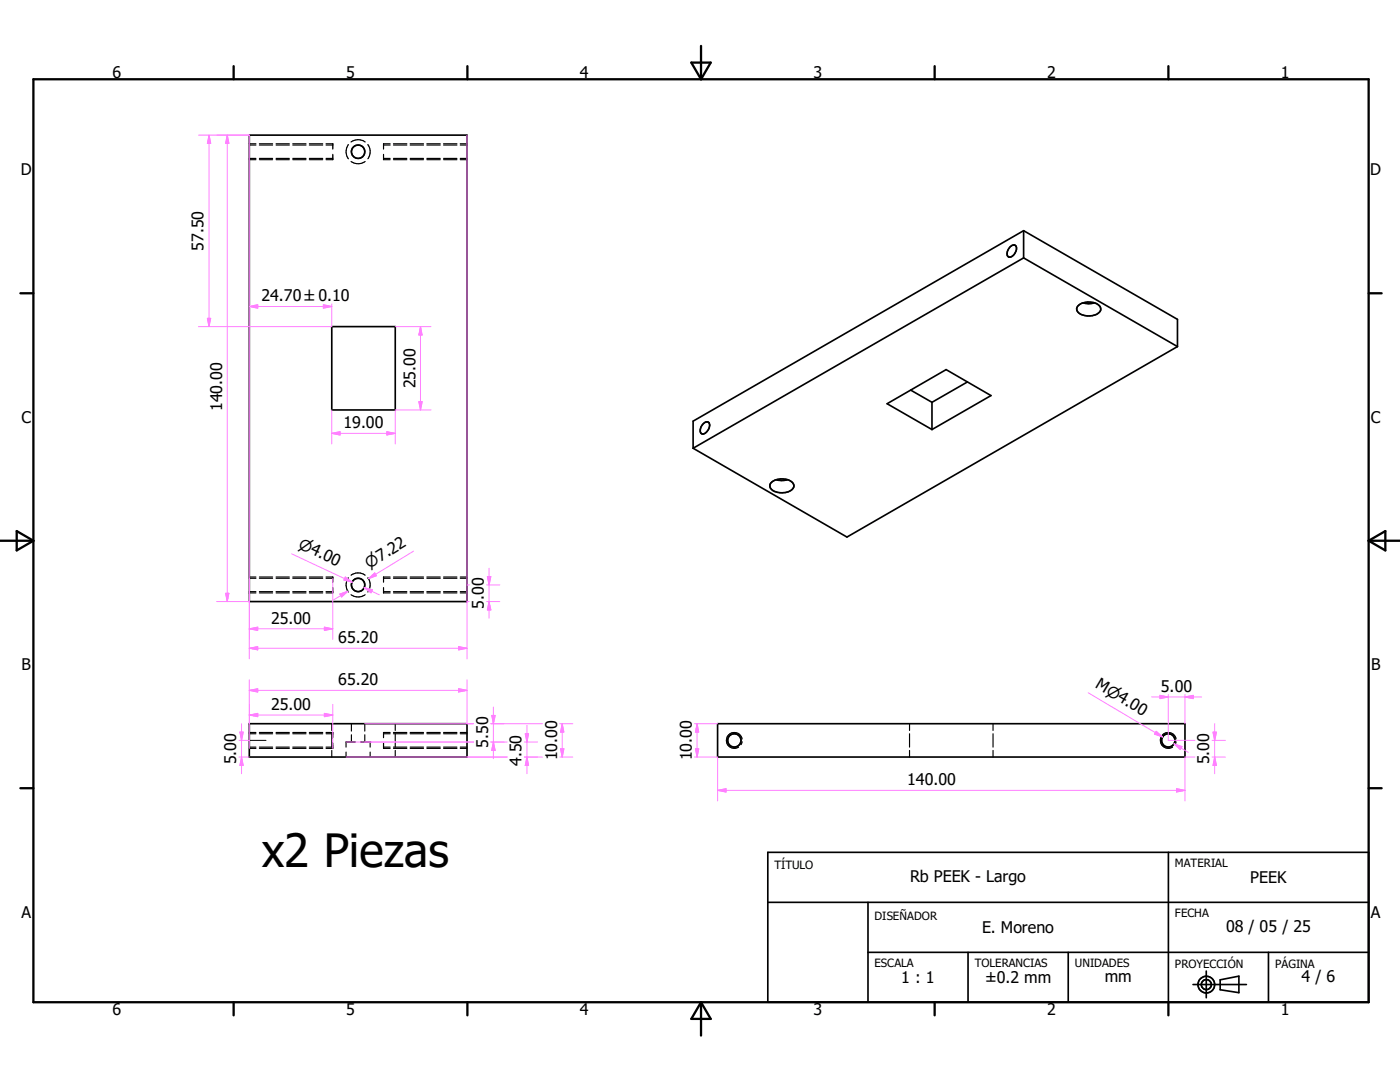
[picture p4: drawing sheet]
<svg xmlns="http://www.w3.org/2000/svg" width="279mm" height="216mm" viewBox="0 0 279 216" stroke-linecap="round" stroke-linejoin="round" font-family="sans-serif">
<g fill="none" stroke="#000" stroke-width=".23">
<path d="M49.8 28.9h1.3M49.8 31.6h1.3M49.8 28.7h1.3M49.8 31.9h1.3M51.8 28.9h2.6M51.8 31.6h2.6M51.8 28.7h2.6M51.8 31.9h2.6M55.1 28.9h2.6M55.1 31.6h2.6M55.1 28.7h2.6M55.1 31.9h2.6"/>
<path d="M58.4 28.9h2.7M58.4 31.6h2.7M58.4 28.7h2.7M58.4 31.9h2.7M61.7 28.9h2.7M61.7 31.6h2.7M61.7 28.7h2.7M61.7 31.9h2.7M65.1 28.7h1.3v1.1M65.1 28.9h1.3M65.1 31.6h1.3M66.4 30.8v1.1h-1.3"/>
<path d="M69.5 28.9a2.35 2.35 0 0 0 0 2.8M69.5 28.9h.1M70.1 32.2a2.41 2.41 0 0 0 2.8 0M70.1 28.3a2.39 2.39 0 0 1 2.8 0M73.4 28.9a2.35 2.35 0 0 1 0 2.8M76.5 30.8v1.1h1.4M76.5 28.9h1.4M76.5 31.6h1.4M77.9 28.7h-1.4v1.1M78.5 28.9h2.7M78.5 31.6h2.7M78.5 28.7h2.7"/>
<path d="M78.5 31.9h2.7M81.9 28.9h2.6M81.9 31.6h2.6M81.9 28.7h2.6M81.9 31.9h2.6M85.2 28.9h2.7M85.2 31.6h2.7M85.2 28.7h2.7M85.2 31.9h2.7M88.5 28.9h2.7M88.5 31.6h2.7M88.5 28.7h2.7"/>
<path d="M88.5 31.9h2.7M91.9 28.9h1.3M91.9 31.6h1.3M91.9 28.7h1.3M91.9 31.9h1.3M49.8 115.4h1.3M49.8 118.1h1.3M49.8 115.1h1.3M49.8 118.3h1.3M51.8 115.4h2.6M51.8 118.1h2.6M51.8 115.1h2.6"/>
<path d="M51.8 118.3h2.6M55.1 115.4h2.6M55.1 118.1h2.6M55.1 115.1h2.6M55.1 118.3h2.6M58.4 115.4h2.7M58.4 118.1h2.7M58.4 115.1h2.7M58.4 118.3h2.7M61.7 115.4h2.7M61.7 118.1h2.7M61.7 115.1h2.7"/>
<path d="M61.7 118.3h2.7M65.1 115.1h1.3v1.1M65.1 115.4h1.3M65.1 118.1h1.3M66.4 117.2v1.1h-1.3M69.5 115.3a2.41 2.41 0 0 0 0 2.8M70.1 118.7a2.41 2.41 0 0 0 2.8 0M70.1 114.8a2.4 2.4 0 0 1 2.8 0M73.4 115.3a2.35 2.35 0 0 1 0 2.8M76.5 117.2v1.1h1.4M76.5 115.4h1.4M76.5 118.1h1.4"/>
<path d="M77.9 115.1h-1.4v1.1M78.5 115.4h2.7M78.5 118.1h2.7M78.5 115.1h2.7M78.5 118.3h2.7M81.9 115.4h2.6M81.9 118.1h2.6M81.9 115.1h2.6M81.9 118.3h2.6M85.2 115.4h2.7M85.2 118.1h2.7M85.2 115.1h2.7"/>
<path d="M85.2 118.3h2.7M88.5 115.4h2.7M88.5 118.1h2.7M88.5 115.1h2.7M88.5 118.3h2.7M91.9 115.4h1.3M91.9 118.1h1.3M91.9 115.1h1.3M91.9 118.3h1.3M49.8 146.4h1.3M49.8 149.1h1.3M49.8 146.2h1.3"/>
<path d="M49.8 149.3h1.3M51.8 146.4h2.6M51.8 149.1h2.6M51.8 146.2h2.6M51.8 149.3h2.6M55.1 146.4h2.6M55.1 149.1h2.6M55.1 146.2h2.6M55.1 149.3h2.6M58.4 146.4h2.7M58.4 149.1h2.7M58.4 146.2h2.7"/>
<path d="M58.4 149.3h2.7M61.7 146.4h2.7M61.7 149.1h2.7M61.7 146.2h2.7M61.7 149.3h2.7M65.1 146.4h1.3M65.1 149.1h1.3M65.1 146.2h1.3v1M66.2 144.4v1.4M66.2 146.4v2.7M66.2 149.7v1.4M66.4 148.3v1h-1.3"/>
<path d="M69.1 150.1v1M70.1 144.4v1.5M70.1 146.6v1.5M71 148.1h-1.9v1M72 148.1h1.9M72.8 144.4v1.5M72.8 146.6v1.5M73.9 148.1h.1M73.9 148.1v1M73.9 150.1v1M76.5 146.4h1.4M76.5 149.1h1.4"/>
<path d="M76.5 148.3v1h1.4M77.9 146.2h-1.4v1M78.5 146.4h2.7M78.5 149.1h2.7M78.5 146.2h2.7M78.5 149.3h2.7M78.9 144.4v1.4M78.9 146.4v2.7M78.9 149.7v1.4M81.9 146.4h2.6M81.9 149.1h2.6M81.9 146.2h2.6"/>
<path d="M81.9 149.3h2.6M85.2 146.4h2.7M85.2 149.1h2.7M85.2 146.2h2.7M85.2 149.3h2.7M88.5 146.4h2.7M88.5 149.1h2.7M88.5 146.2h2.7M88.5 149.3h2.7M91.9 146.4h1.3M91.9 149.1h1.3M91.9 146.2h1.3"/>
<path d="M91.9 149.3h1.3M148.1 147.5a1.59 1.59 0 0 0-2-1.3 1.59 1.59 0 0 0-1 2.2 1.59 1.59 0 0 0 2.3 .7M148.1 148l-.2 .6M181.5 144.4v1.4M181.5 146.4v2.7M181.5 149.7v1.4M198.2 144.4v1.4M198.2 146.4v2.7M198.2 149.7v1.4M234.7 147.5a1.58 1.58 0 0 0-2-1.3 1.58 1.58 0 0 0-1 2.2 1.58 1.58 0 0 0 2.3 .7M234.7 148l-.2 .6"/>
</g>
<g fill="none" stroke="#000" stroke-width=".33">
<path d="M49.8 27h43.4v93h-43.4zM201.6 49.3a.71 .71 0 0 1 1-.3 .71 .71 0 0 1 .2 1 1.38 1.38 0 0 1-1.6 1.2 1.52 1.52 0 0 1 .4-1.9zM204.3 46l-66 38v5.4M204.3 51.5l-66 37.9M204.3 46v5.5M204.3 46l30.7 17.7v5.5M204.3 51.5l30.7 17.7M66.2 65.2h12.7v16.6h-12.7zM181.7 77.8l4.3 2.5M193.1 76.2l-7.1 4.1M215.2 60.9a3.3 3.3 0 0 1 4.4 .4 1.3 1.3 0 0 1-1.3 1.6 2.99 2.99 0 0 1-3.4-1v-.5zM216.1 60.4a3.7 3.7 0 0 0 2.3 0"/>
<path d="M235 69.2l-66 38-30.7-17.8M140.4 84.5a.7 .7 0 0 1 .9-.3 .7 .7 0 0 1 .3 1.1 1.39 1.39 0 0 1-1.6 1.2 1.61 1.61 0 0 1 .4-2zM153.8 96.4a3.2 3.2 0 0 1 4.5 .2 1.3 1.3 0 0 1-1.3 1.6 2.66 2.66 0 0 1-3.4-1.1zM154.9 95.7l1.1 .2 1.2-.2M177 80.6l11.8-6.8 9 5.1-11.8 6.8zM186 80.3v5.4M49.8 144.4h43.4v6.7h-43.4zM143.2 144.4h93.3v6.7h-93.3zM153.2 170.1h119.9v29.9h-119.9zM233.2 170.1v29.9M153.2 180.1h119.9M173.2 190h99.9"/>
<path d="M173.2 180.1v19.9M193.2 190v10M213.2 190v10M238.1 196.5h10.6M240.7 193.8v5.3M243.5 195.5l3.7-.7v3.3l-3.7-.6zM253.1 190v10"/>
<circle cx="71.5" cy="30.3" r="1.33"/>
<circle cx="71.5" cy="116.7" r="1.33"/>
<circle cx="146.6" cy="147.7" r="1.33"/>
<circle cx="233.1" cy="147.7" r="1.33"/>
<circle cx="240.7" cy="196.5" r="1.66"/>
<circle cx="240.8" cy="196.5" r=".99"/>
</g>
<g fill="none" stroke="#000" stroke-width=".46">
<path d="M6.7 15.8h266.4v184.2h-266.4zM46.6 13.2v2.6M93.3 13.2v2.6M138 12.5h3.8l-1.9 3.3zM139.9 9.2v6.6M186.5 13.2v2.6M233.2 13.2v2.6M4.1 58.5h2.6M273.1 58.5h2.6M0 107.9h6.7M3.3 106l3.4 1.9-3.4 1.9zM273.1 107.9h6.3"/>
<path d="M273.1 107.9l3.4-1.9v3.8zM4.1 157.3h2.6M273.1 157.3h2.6M46.6 200v2.6M93.3 200v2.6M139.9 200v6.6M139.9 200l1.9 3.3h-3.8zM186.5 200v2.6M233.2 200v2.6"/>
</g>
<path d="M93.2 116.7v3.3M49.8 147.7h3.3" fill="none" stroke="#000" stroke-width=".2"/>
<g fill="none" stroke="#ff80ff" stroke-width=".2">
<path d="M39.6 27h10.2v104.5M41.7 27l.3 1.6h-.6zM41.7 27v38.2M45.4 27v93M45.4 27l.3 1.6h-.7zM93.2 27v104.5M41.4 63.5h.6l-.3 1.7zM49.8 61.2l1.6-.4v.7zM49.8 61.2h16.4M64.5 60.8l1.7 .4-1.7 .3zM66.2 60.7v4.5h-26.6M78.9 65.2h7.1"/>
<path d="M83.9 65.2v16.6M83.9 65.2l.3 1.6h-.6zM66.2 86.5h12.7M66.2 86.5l1.7-.4v.7zM66.2 81.8v6.8M77.2 86.1l1.7 .4-1.7 .3zM83.6 80.2h.6l-.3 1.6zM86 81.8h-7.1v6.8M45 118.4h.7l-.3 1.6zM58.2 110.5l12.1 5.7M66.4 115.4v12.2M67.8 118.5l1.6-.5-1.2 1.1z"/>
<path d="M68.8 115.4l1.5 .8M68.9 115.1l1.4 1.1-1.7-.5zM69.4 118l-2.8 1.7M72.7 117.3l3 1.4M72.7 117.3l1.6 .4-.3 .6zM73.5 115.5l1.3-1.2 .3 .6zM74.9 114.6l-1.4 .9M82.5 110l-9 5.5M93.2 116.7h.5M97.1 116.7h2.6M97.3 115.1h.7l-.4 1.6zM97.6 113.4v10"/>
<path d="M43.2 120h6.6M49.8 129.4h43.4M49.8 129.4l1.6-.4v.7zM49.8 125.5l1.6-.4v.7zM49.8 137.8l1.6-.4v.7zM49.8 135.6v13.7M49.8 137.8h43.4M49.8 125.5h16.6M64.7 125.1l1.7 .4-1.7 .3zM91.5 129l1.7 .4-1.7 .3zM91.5 137.4l1.7 .4-1.7 .3zM93.2 135.6v8.8"/>
<path d="M93.2 120h.5M97.1 120h2.6M97.6 120l.4 1.7h-.7zM217.2 138.2l14.8 8.8M229.8 139.1h10M231.5 138.7l1.7 .4-1.7 .3zM233.2 138.6v9.1h5.3M236.5 139.1l1.6-.4v.7zM236.5 138.6v5.8M47.7 151.1h2.1M47.7 147.7h2.1M47.9 146.1h.6l-.3 1.6z"/>
<path d="M48.2 151.1l.3 1.6h-.6zM48.2 144.4v10M49.8 142.7l1.6-.3v.6zM49.8 142.7h16.6M64.7 142.4l1.7 .3-1.7 .3zM66.4 140.5v8.8M69.1 148.1h25.4M69.1 151.1h32.1M72.8 144.4h21.7M98 144.4h10.3M98 148.1h3.2M98.1 142.8h.7l-.3 1.6z"/>
<path d="M98.5 141.1v10.3M98.5 148.1l.3 1.6h-.7zM104.6 148.1h2.7M104.6 151.1h3.7M104.8 146.4h.7l-.3 1.7zM105.2 144.7v9.7M105.2 151.1l.3 1.6h-.7zM111.7 144.4h2.6M111.7 151.1h2.6M111.9 149.4h.6l-.3 1.7zM112.2 144.4l.3 1.7h-.6zM112.2 144.4v6.7"/>
<path d="M138.6 144.4h4.6M138.6 151.1h4.6v8.7M138.8 149.4h.6l-.3 1.7zM139.1 144.4l.3 1.7h-.6zM139.1 144.4v6.7M143.2 157.7h93.3M143.2 157.7l1.7-.3v.6zM230.6 146.2l1.4 .8M230.7 145.9l1.3 1.1-1.6-.5zM234.3 148.4l2.8 1.7M234.3 148.4l1.6 .6-.4 .6zM234.8 157.4l1.7 .3-1.7 .3z"/>
<path d="M238.5 151.1h-2v8.7M241.9 151.1h2.7M241.9 147.7h2.7M242.1 146.1h.7l-.4 1.6zM242.4 151.1l.4 1.6h-.7zM242.4 144.4v10"/>
</g>
<g fill="#ff80ff" stroke="#ff80ff" stroke-width=".2">
<path d="M49.8 129.4l1.6-.4v.7z"/>
<path d="M91.5 129l1.7 .4-1.7 .3z"/>
<path d="M45 118.4h.7l-.3 1.6z"/>
<path d="M45.4 27l.3 1.6h-.7z"/>
<path d="M49.8 142.7l1.6-.3v.6z"/>
<path d="M64.7 142.4l1.7 .3-1.7 .3z"/>
<path d="M91.5 137.4l1.7 .4-1.7 .3z"/>
<path d="M49.8 137.8l1.6-.4v.7z"/>
<path d="M98.5 148.1l.3 1.6h-.7z"/>
<path d="M98.1 142.8h.7l-.3 1.6z"/>
<path d="M105.2 151.1l.3 1.6h-.7z"/>
<path d="M104.8 146.4h.7l-.3 1.7z"/>
<path d="M47.9 146.1h.6l-.3 1.6z"/>
<path d="M48.2 151.1l.3 1.6h-.6z"/>
<path d="M230.7 145.9l1.3 1.1-1.6-.5z"/>
<path d="M234.3 148.4l1.6 .6-.4 .6z"/>
<path d="M236.5 139.1l1.6-.4v.7z"/>
<path d="M231.5 138.7l1.7 .4-1.7 .3z"/>
<path d="M242.4 151.1l.4 1.6h-.7z"/>
<path d="M242.1 146.1h.7l-.4 1.6z"/>
<path d="M112.2 144.4l.3 1.7h-.6z"/>
<path d="M111.9 149.4h.6l-.3 1.7z"/>
<path d="M139.1 144.4l.3 1.7h-.6z"/>
<path d="M138.8 149.4h.6l-.3 1.7z"/>
<path d="M143.2 157.7l1.7-.3v.6z"/>
<path d="M234.8 157.4l1.7 .3-1.7 .3z"/>
<path d="M49.8 125.5l1.6-.4v.7z"/>
<path d="M64.7 125.1l1.7 .4-1.7 .3z"/>
<path d="M73.5 115.5l1.3-1.2 .3 .6z"/>
<path d="M67.8 118.5l1.6-.5-1.2 1.1z"/>
<path d="M68.9 115.1l1.4 1.1-1.7-.5z"/>
<path d="M72.7 117.3l1.6 .4-.3 .6z"/>
<path d="M97.6 120l.4 1.7h-.7z"/>
<path d="M97.3 115.1h.7l-.4 1.6z"/>
<path d="M83.9 65.2l.3 1.6h-.6z"/>
<path d="M83.6 80.2h.6l-.3 1.6z"/>
<path d="M77.2 86.1l1.7 .4-1.7 .3z"/>
<path d="M66.2 86.5l1.7-.4v.7z"/>
<path d="M64.5 60.8l1.7 .4-1.7 .3z"/>
<path d="M49.8 61.2l1.6-.4v.7z"/>
<path d="M41.4 63.5h.6l-.3 1.7z"/>
<path d="M41.7 27l.3 1.6h-.6z"/>
</g>
<text font-size="9.1" x="52.2" y="173">x2 Piezas</text>
<g font-size="3.2">
<text x="22.5" y="15.6">6</text>
<text x="69.1" y="15.6">5</text>
<text x="115.7" y="15.6">4</text>
<text x="162.3" y="15.6">3</text>
<text x="209" y="15.6">2</text>
<text x="255.6" y="15.6">1</text>
<text x="4.1" y="35">D</text>
<text x="273.5" y="35">D</text>
<text x="40.6" y="50.1" transform="rotate(-90 40.6 50.1)">57.50</text>
<text x="52.2" y="60.1">24.70 `0.10</text>
<text x="82.9" y="77.5" transform="rotate(-90 82.9 77.5)">25.00</text>
<text x="44.3" y="82" transform="rotate(-90 44.3 82)">140.00</text>
<text x="4.3" y="84.4">C</text>
<text x="68.6" y="85.4">19.00</text>
<text x="273.6" y="84.4">C</text>
<text x="54.1" y="124.4">25.00</text>
<text x="96.6" y="121.5" transform="rotate(-90 96.6 121.5)">5.00</text>
<text x="67.5" y="128.3">65.20</text>
<text x="4.3" y="133.7">B</text>
<text x="67.5" y="136.7">65.20</text>
<text x="218.4" y="137.1" transform="rotate(31 218.4 137.1)">Mn4.00</text>
<text x="273.6" y="133.7">B</text>
<text x="54.1" y="141.6">25.00</text>
<text x="231.7" y="138">5.00</text>
<text x="97.4" y="149.2" transform="rotate(-90 97.4 149.2)">5.50</text>
<text x="47.2" y="152.5" transform="rotate(-90 47.2 152.5)">5.00</text>
<text x="104.1" y="152.8" transform="rotate(-90 104.1 152.8)">4.50</text>
<text x="111.2" y="151.7" transform="rotate(-90 111.2 151.7)">10.00</text>
<text x="138" y="151.7" transform="rotate(-90 138 151.7)">10.00</text>
<text x="241.3" y="152.5" transform="rotate(-90 241.3 152.5)">5.00</text>
<text x="181" y="156.6">140.00</text>
<text x="181.6" y="175.9">Rb PEEK - Largo</text>
<text x="249.5" y="176.2">PEEK</text>
<text x="4.3" y="183.1">A</text>
<text x="273.6" y="183.1">A</text>
<text x="196" y="186.1">E. Moreno</text>
<text x="244.7" y="186">08 / 05 / 25</text>
<text x="179.9" y="196.1">1 : 1</text>
<text x="196.6" y="196.1">±0.2 mm</text>
<text x="220.5" y="195.9">mm</text>
<text x="259.8" y="196">4 / 6</text>
<text x="22.5" y="202.6">6</text>
<text x="69.1" y="202.6">5</text>
<text x="115.7" y="202.6">4</text>
<text x="162.3" y="202.6">3</text>
<text x="209" y="202.6">2</text>
<text x="255.6" y="202.6">1</text>
</g>
<g font-size="3">
<text x="59.4" y="109.3" transform="rotate(25 59.4 109.3)">n4.00</text>
<text x="73.7" y="113.5" transform="rotate(-31 73.7 113.5)">n7.22</text>
</g>
<g font-size="2.3">
<text x="154.6" y="173.4">TÍTULO</text>
<text x="234.5" y="173.1">MATERIAL</text>
<text x="174.5" y="183.6">DISEÑADOR</text>
<text x="234.5" y="183">FECHA</text>
<text x="174.5" y="193">ESCALA</text>
<text x="194.5" y="193">TOLERANCIAS</text>
<text x="214.5" y="193">UNIDADES</text>
<text x="234.5" y="193.1">PROYECCIÓN</text>
<text x="254.5" y="193.1">PÁGINA</text>
</g>
</svg>
